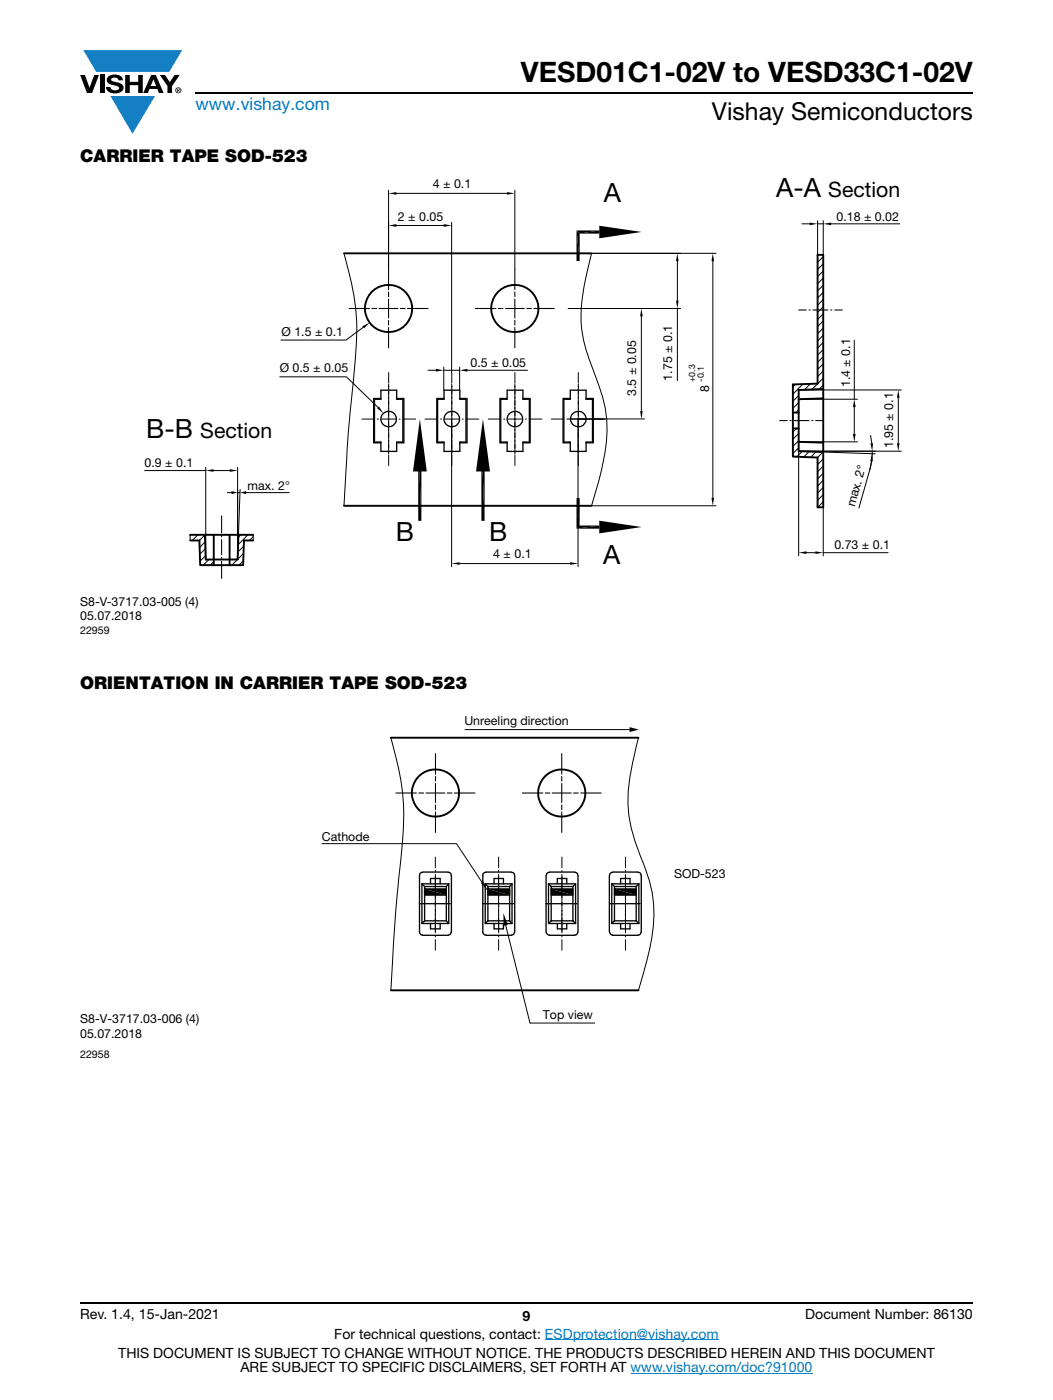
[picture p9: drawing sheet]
<svg xmlns="http://www.w3.org/2000/svg" width="210mm" height="279mm" viewBox="0 0 210 279" stroke-linecap="round" stroke-linejoin="round" font-family="sans-serif">
<g fill="#147fc3">
<path d="M16.6 10h19.7l-2.5 4.3h-1.2h-13.4z"/>
<path d="M22 19.2h8.9l-4.5 7.5z"/>
</g>
<g fill="#000">
<path d="M16 15h.9l1 2.5 .9-2.5h.9l-1.3 3.6h-1.1zM19.9 15h.9v3.6h-.9zM21.6 15.3a2.1 2.1 0 0 1 2.8 .3l.1 .4h-.9a.79 .79 0 0 0-.7-.5 .79 .79 0 0 0-.7 .4l.2 .3 1 .2a1.08 1.08 0 0 1 1.2 1 1.08 1.08 0 0 1-1.1 1.2 1.73 1.73 0 0 1-2.4-1.2h.9a.96 .96 0 0 0 .8 .6 .96 .96 0 0 0 1-.4 1.31 1.31 0 0 0-1.3-.6 1.03 1.03 0 0 1-1-.6 1.03 1.03 0 0 1 .1-1.1zM25 15h.9v1.3h1.7v-1.3h.9v3.6h-.9v-1.6h-1.7v1.6h-.9zM31.9 15h1l1 1.4 .9-1.4h1l-1.5 2.2v1.4h-.9v-1.4zM46.2 98l1.1 .3-1.1 .3zM47.9 98.3l1.2-.3v.6z"/>
<path d="M30.6 15.8l.5 1.4h-1zM30.1 15l-1.5 3.6h.9l.3-.8h1.6l.3 .8h.9l-1.5-3.6z"/>
<path d="M35.5 17.8h.2v.2h-.2zM35.3 17.7v.7h.2v-.3l.3 .3-.1-.3 .1-.2v-.2z"/>
<path d="M35.1 18a.46 .46 0 0 1 .9 0 .46 .46 0 0 1-.9 0zM35 18a.6 .6 0 0 0 1.2 0 .6 .6 0 0 0-1.2 0z"/>
</g>
<path d="M39 18.6h155M16 260h178" fill="none" stroke="#000" stroke-width=".36"/>
<path d="M108.7 267.4h34.6M125.8 274h36.2" fill="none" stroke="#007ec4" stroke-width=".2"/>
<g fill="none" stroke="#000" stroke-width=".38">
<path d="M68.6 50.6h49.4M163 50.9h1.2v50.3h-1.2v-9.9l-4.9-.2v-14.4l4.9-.1zM164.2 77.6l-4.9 .2v12.2l4.9 .2M164.2 79.5l-4.9 .2M158.1 82.3h1.2M158.1 85.5h1.2M159.3 88.2l4.9 .1M37.9 107.9h1.9l.1 4.9h8.6l.1-4.9h1.9M37.9 106.7h12.6M40.9 106.7l.1 5h6.4l.1-5M42.6 106.7v6.1M45.8 106.7v6.1"/>
<path d="M68.6 100.9h49.4"/>
<circle cx="77.5" cy="61.6" r="4.7"/>
<circle cx="102.7" cy="61.6" r="4.7"/>
</g>
<g fill="none" stroke="#000" stroke-width=".2">
<path d="M77.5 38v15.7M79.1 38.6h22M102.7 38v15.7M68.6 50.6a58.7 58.7 0 0 1 2.5 12.7 118.1 118.1 0 0 1-1.2 18.3l-.6 6.6-.7 12.7M79.1 45h9.4M90.1 44.4v29.9M118 50.6l-.8 3.2a30.4 30.4 0 0 0-.7 14.6l.7 2.6a60.5 60.5 0 0 1 3.6 11.3 34.6 34.6 0 0 1-1.4 13.8l-1.4 4.8M135.1 52.1v7.9M142.1 52.1v47.3M142.8 50.6h-24.7M159.9 44.7h1.6M163 44v6.9"/>
<path d="M163 44.7h1.2M163.1 50.9h-.1M164.2 51.2l-1.2 1.1M164.2 52.6l-1.2 1.2M164.2 54.1l-1.2 1.1M164.2 55.5l-1.2 1.1M164.2 56.9l-1.2 1.1M164.2 58.3l-1.2 1.2M164.2 59.8l-1.2 1.1M164.2 44v6.9M165.7 44.7h13.7M55.8 75.2h13.3l6.3 6.1"/>
<path d="M72.4 65.3l-3.4 2.6h-13M85.4 73.9h1.5M88.5 73.9h3.2M88.5 73.3v4.5M91.7 73.3v4.5M93.2 73.9h12M113.3 61.6h22.4M127.9 63.1v18.9M135.1 61.6v14.4M158.6 76.7l-.5 .5M159.3 79.7h11.7M159.3 77.8h20.4"/>
<path d="M159.3 78.9l-1.2 1.2M160.1 76.6l-2 2.1M161.6 76.6l-1.2 1.2M164.2 61.2l-1.2 1.1M164.2 62.6l-1.2 1.2M164.2 64l-1.2 1.2M164.2 65.5l-1.2 1.1M164.2 66.9l-1.2 1.1M164.2 68.3l-1.2 1.2M164.2 69.7l-1.2 1.2M164.2 71.2l-1.2 1.1M164.2 72.6l-1.2 1.1"/>
<path d="M164.2 74l-1.2 1.2M164.2 75.5l-2.3 2.2M164.2 76.9l-.8 .8M170.4 67.9v11.8M179.1 79.4v9.1M28.8 93.9h12.2M41 93.3v18.4M42.6 93.9h3.2M45.4 98.3h1M47.4 93.3v18.4l-1.2 1.1M47.4 98.3h.5M47.9 97.7l-.3 9"/>
<path d="M48.9 98.3h8.8M90.1 83.6v29.5M113.3 83.6h15.2M115.3 83.6v29.5M158.9 85.5l-.8 .7M159.3 88.2h11.7M159.3 80.4l-1.2 1.1M159.3 81.8l-.6 .5M159.3 86.5l-1.2 1.2M159.3 88l-1.2 1.1M159.3 89.4l-1.2 1.1M160 90.1l-1.1 1"/>
<path d="M161.4 90.1l-1.1 1.1M162.7 90.2l-1 1.1M164.1 90.2l-1.1 1.1M164.2 90.2l10.3 .4M164.2 91.6l-1.2 1.1M164.2 93l-1.2 1.1M164.2 94.4l-1.2 1.2M164.2 95.9l-1.2 1.1M164.2 97.3l-1.2 1.1M164.2 98.7l-1.2 1.1M170.4 81.2v5.4M173.5 93.7l-2.2 7.7"/>
<path d="M173.6 86.9l.2 1.6M173.8 92.1l-.3 1.6M173.9 90l-.1 1.6-.3 2.1M179.7 90h-20.4v20.9M37.9 106.7v1.2M38 106.7l-.1 .2M39.5 106.7l-1.2 1.2M40.9 106.8l-1.1 1.1M40.9 108.1l-1.1 1.1M40.9 109.5l-1.1 1.1M41 110.9l-1.1 1.1M41.7 111.7l-1.2 1.1"/>
<path d="M42.6 112.1l-.6 .7M46 111.7l-.2 .1M48 106.7l-.5 .5M48.5 111.9l-.8 .9M48.6 110.5l-1.2 1.1M48.6 109l-1.2 1.1M49.4 106.7l-1.9 2M50.5 107.1l-.8 .8M50.5 106.7v1.2M91.7 112.5h22M118.1 100.9h24.7M160.8 110.3h1.8"/>
<path d="M164.2 101.2v9.7M164.2 110.3h12.9M164.2 100.1l-1.1 1.1"/>
</g>
<g fill="none" stroke="#000" stroke-width=".21">
<path d="M77.5 53.7v4.1M77.5 58.3v.9M77.5 59.7v3.8M102.7 53.7v4.1M102.7 58.3v.9M102.7 59.7v3.8M69.6 61.6h4.1M74.2 61.6h.9M75.6 61.6h3.8M77.5 63.9v1M77.5 65.4v4M79.8 61.6h1"/>
<path d="M81.3 61.6h4.1M94.8 61.6h4.1M99.4 61.6h.9M100.8 61.6h3.8M102.7 63.9v1M102.7 65.4v4M105 61.6h1M106.5 61.6h4M159.3 61.9h1.5M161.3 61.9h.2M162.1 61.9h3M165.6 61.9h.3"/>
<path d="M166.4 61.9h1.6M155.5 83.9h1.5M157.5 83.9h.3M158.3 83.9h3M161.9 83.9h.2M162.7 83.9h1.5M44.2 103v3.3M44.2 106.9v.2M44.2 107.7v3M44.2 111.2v.3M44.2 112v3.4"/>
</g>
<g fill="#000">
<path d="M77.5 38.6l1.6-.3v.6zM101.1 38.3l1.6 .3-1.6 .3zM77.5 45l1.6-.3v.6zM88.5 44.7l1.6 .3-1.6 .3zM115 46l.6 6.1h-.6zM115 46h4.5l-3.9 .6zM115 46l.6 .6v5.5zM115.6 46.6l3.9-.6v.6zM119.5 45.1l8.5 1.2-8.5 1.3zM135.1 50.6l.2 1.5h-.5zM134.8 60h.5l-.2 1.6zM142.1 50.6l.3 1.5h-.5z"/>
<path d="M161.5 44.4l1.5 .3-1.5 .2zM164.2 44.7l1.5-.3v.5zM72.3 65.1l1.4-.7-1.1 1.1zM86.9 73.6l1.6 .3-1.6 .3zM91.7 73.9l1.5-.3v.6zM127.9 61.6l.3 1.5h-.6zM179.1 77.8l.3 1.6h-.5zM41 93.9l1.6-.3v.6zM45.8 93.6l1.6 .3-1.6 .3zM83.7 83.6l1.4 10.5h-2.7zM83.4 88l.6 15.9h-.6zM83.4 88h.6v15.9z"/>
<path d="M96.3 83.6l1.4 10.5h-2.8zM96 88l.6 15.9h-.6zM96 88h.6v15.9zM115 99.4l.6 5.5-.6 .6zM115 99.4h.6v5.5zM127.6 82h.6l-.3 1.6zM141.9 99.4h.5l-.3 1.5zM170.1 86.6h.5l-.2 1.6zM170.4 79.7l.2 1.5h-.5zM173.9 90.5l.1 1.6h-.5zM173.6 88.5h.5l-.2 1.5zM178.9 88.5h.5l-.3 1.5z"/>
<path d="M90.1 112.5l1.6-.3v.5zM113.7 112.2l1.6 .3-1.6 .2zM115 105.5l4.5-.6v.6zM115 105.5l.6-.6h3.9zM119.5 103.9l8.5 1.3-8.5 1.2zM159.3 110.3l1.5-.3v.5zM162.6 110l1.6 .3-1.6 .2z"/>
</g>
<g fill="none" stroke="#050504" stroke-width=".2">
<path d="M77.5 74.4v2.1M77.5 76.7v13.9M90.1 74.4v2.1M90.1 76.7v13.9M102.7 76.7v13.9M102.7 74.4v2.1M115.3 74.4v2.1M115.3 76.7v13.9M72.2 83.6h2.5M75.2 83.6h.3M76 83.6h3M77.5 90.8v2.1"/>
<path d="M79.6 83.6h.2M80.3 83.6h2.6M84.8 83.6h2.5M87.9 83.6h.2M88.6 83.6h3M90.1 90.8v2.1M92.2 83.6h.2M92.9 83.6h2.6M97.3 83.6h2.6M100.4 83.6h.3M101.2 83.6h3M102.7 90.8v2.1"/>
<path d="M104.8 83.6h.2M105.6 83.6h2.5M109.9 83.6h2.5M113 83.6h.2M113.8 83.6h3M115.3 90.8v2.1M117.3 83.6h.3M118.1 83.6h2.6"/>
</g>
<g fill="none" stroke="#050504" stroke-width=".27">
<path d="M76 79.5h-1.5v8.9h1.5M76 77.9h3.1v1.8h1.2v8.5h-1.2v1.9h-3.1v-1.9h-1.3v-8.5h1.3zM79.1 79.5h1.4v8.9h-1.4M88.5 79.5h-1.4v8.9h1.4M88.5 77.9h3.2v1.8h1.2v8.5h-1.2v1.9h-3.2v-1.9h-1.2v-8.5h1.2zM91.7 79.5h1.4v8.9h-1.4M101.1 79.5h-1.4v8.9h1.4M101.1 77.9h3.2v1.8h1.3v8.5h-1.3v1.9h-3.2v-1.9h-1.2v-8.5h1.2zM104.3 79.5h1.4v8.9h-1.4M113.7 79.5h-1.4v8.9h1.4M113.7 77.9h3.2v1.8h1.2v8.5h-1.2v1.9h-3.2v-1.9h-1.3v-8.5h1.3zM116.9 79.5h1.4v8.9h-1.4"/>
<path d="M115.3 83.6h5"/>
<circle cx="77.5" cy="83.6" r="1.53"/>
<circle cx="90.1" cy="83.6" r="1.53"/>
<circle cx="102.7" cy="83.6" r="1.53"/>
<circle cx="115.3" cy="83.6" r="1.53"/>
</g>
<path d="M75.6 81.1l.8 1.4-1.2-1z" fill="#050504"/>
<path d="M100.4 182.2l.9 2.4-.9 .2z" fill="#000"/>
<path d="M77.9 147.2a59.2 59.2 0 0 1 2.5 12.7 67.3 67.3 0 0 1-.6 12.4l-.9 9.5-1 15.8M92.7 145.6h33.2M127.3 147.2a49.8 49.8 0 0 0-2.1 13.7 33.9 33.9 0 0 0 3.1 11.5 26.4 26.4 0 0 1 1.1 17.6l-2.1 7.6M100.8 184.7l4.9 19.5h12.9" fill="none" stroke="#000" stroke-width=".2"/>
<g fill="none" stroke="#000" stroke-width=".38">
<path d="M77.9 147.2h49.4M77.9 197.6h49.4"/>
<circle cx="86.8" cy="158.3" r="4.7"/>
<circle cx="112" cy="158.3" r="4.7"/>
</g>
<g fill="none" stroke="#000" stroke-width=".21">
<path d="M78.9 158.3h4.1M83.5 158.3h1M84.9 158.3h3.8M86.8 150.4v4.1M86.8 155v.9M86.8 156.4v3.8M89.2 158.3h.9M90.6 158.3h4.1M104.1 158.3h4.1M108.7 158.3h1M110.1 158.3h3.8M112 150.4v4.1"/>
<path d="M112 155v.9M112 156.4v3.8M114.4 158.3h.9M115.8 158.3h4.1M86.8 160.6v1M86.8 162v4.1M112 160.6v1M112 162v4.1"/>
</g>
<path d="M125.6 145.1l1.8 .5-1.8 .5z" fill="#000"/>
<g fill="none" stroke="#050504" stroke-width=".2">
<path d="M99.4 171v2.2M99.4 173.7v.2M99.4 174.5v11.7M124.7 171v2.2M124.7 173.7v.2M124.7 174.5v3M124.7 178.1v.2M124.7 178.9v2.9M96.2 180.3l6.2 .1M99.4 186.8v.2M99.4 187.5v2.2M124.7 182.4v.2"/>
<path d="M124.7 183.2v3M124.7 186.8v.2M124.7 187.5v2.2M124.7 180.3h.1"/>
</g>
<g fill="none" stroke="#050504" stroke-width=".27">
<path d="M96.8 176.4h5.3M96.8 176.4l.5 .5M96.8 176.4v7.9l.5-.5M97.3 177.4h4.3v1.2h-4.3zM97.3 177.4h.1M98.5 176.4v-1.1h1.9v1.1M101.6 176.9h-4.3v6.9M101.6 176.9v6.9h-4.3M101.6 176.9h.1M102.1 176.4l-.5 .5M102.1 176.4v7.9M96.8 184.3h5.3"/>
<path d="M97.3 183.8h.1M98.5 184.3v1.1h1.9v-1.1M101.7 183.8l.4 .5"/>
</g>
<g fill="#050504">
<path d="M97.3 177.4l4.3 1.2h-4.3z"/>
<path d="M97.3 177.4h4.3v1.2z"/>
</g>
<g fill="none" stroke="#050504" stroke-width=".27">
<path d="M96.9 174h5.1M96.9 174.1l-.6 .3v.3v11.3l.3 .6h.3M102 174.1l.5 .3 .1 .3M102.6 174.7v11.3M122 176.4l.6 .5M122 176.4h5.4M122 176.4v7.9l.5-.5M122.5 177.4h4.4v1.2h-4.4zM122.5 177.4h.1M123.8 176.4v-1.1h1.8v1.1M126.9 176.9h-4.4v6.9M126.9 176.9v6.9h-4.4"/>
<path d="M126.9 176.9h.1M127.4 176.4l-.5 .5M127.4 176.4v7.9M96.9 186.7h5.1M102.6 186l-.3 .6h-.3M122 184.3h5.4M122.5 183.8h.1M123.8 184.3v1.1h1.8v-1.1M126.9 183.8l.5 .5"/>
</g>
<path d="M124.7 174.9v4.2M121.5 180.4h6.2M124.7 180.1v.6M124.7 181.6v4.3" fill="none" stroke="#050504" stroke-width=".2"/>
<g fill="#050504">
<path d="M122.5 177.4l4.4 1.2h-4.4z"/>
<path d="M122.5 177.4h4.4v1.2z"/>
</g>
<path d="M121.5 174.7v11.3M122.2 174h5M122.2 174.1l-.6 .3v.3M127.2 174.1l.6 .3v.3M127.9 174.7v11.3M121.6 186l.3 .6h.3M122.2 186.7h5M127.8 186l-.2 .6h-.4" fill="none" stroke="#050504" stroke-width=".27"/>
<path d="M64.2 168.4h26.8l5.1 7.7" fill="none" stroke="#050504" stroke-width=".2"/>
<path d="M95.9 176.2l.5-.3 .9 2z" fill="#050504"/>
<g fill="none" stroke="#050504" stroke-width=".2">
<path d="M86.8 171v2.2M86.8 173.7v.2M86.8 174.5v11.7M112.1 171v2.2M112.1 173.7v.2M112.1 174.5v3M112.1 178.1v.2M112.1 178.9v2.9M86.8 186.8v.2M86.8 187.5v2.2M89.8 180.3l-6.2 .1M112.1 182.4v.2"/>
<path d="M112.1 183.2v3M112.1 186.8v.2M112.1 187.5v2.2M112.1 180.3h.1"/>
</g>
<g fill="none" stroke="#050504" stroke-width=".27">
<path d="M84.1 176.4l.6 .5M84.1 176.4h5.4M84.1 176.4v7.9l.6-.5M84.7 177.4h4.3v1.2h-4.3zM84.7 177.4h.1M85.8 176.4v-1.1h2v1.1M89 176.9h-4.3v6.9M89 176.9v6.9M89.5 176.4l-.5 .5M89.5 176.4v7.9M84.1 184.3h5.4M84.7 183.8h4.3"/>
<path d="M85.8 184.3v1.1h2v-1.1M89 183.8l.5 .5"/>
</g>
<g fill="#050504">
<path d="M84.7 177.4l4.3 1.2h-4.3z"/>
<path d="M84.7 177.4h4.3v1.2z"/>
</g>
<g fill="none" stroke="#050504" stroke-width=".27">
<path d="M84.2 174h5.2M84.2 174.1l-.5 .3v.3v11.3l.3 .6h.2M89.4 174.1l.5 .3 .1 .3M90 174.7v11.3M109.4 176.4h5.4M109.4 176.4l.6 .5M109.4 176.4v7.9l.5-.5M109.9 177.4h4.3v1.2h-4.3zM109.9 177.4h.1M111.1 176.4v-1.1h1.9v1.1M114.2 176.9h-4.3v6.9M114.2 176.9v6.9h-4.3"/>
<path d="M114.2 176.9h.1M114.8 176.4l-.6 .5M114.8 176.4v7.9M84.2 186.7h5.2M90 186l-.3 .6h-.3M109.4 184.3h5.4M109.9 183.8h.1M111.1 184.3v1.1h1.9v-1.1M114.3 183.8l.5 .5"/>
</g>
<path d="M112 174.9v4.2M108.8 180.4h6.2M112 180.1v.6M112 181.6v4.3" fill="none" stroke="#050504" stroke-width=".2"/>
<g fill="#050504">
<path d="M109.9 177.4l4.3 1.2h-4.3z"/>
<path d="M109.9 177.4h4.3v1.2z"/>
</g>
<path d="M108.9 174.7v11.3M109.5 174h5.1M109.5 174.1l-.5 .3-.1 .3M114.6 174.1l.6 .3v.3M115.3 174.7v11.3M108.9 186l.4 .6h.2M109.5 186.7h5.1M115.2 186l-.3 .6h-.3" fill="none" stroke="#050504" stroke-width=".27"/>
<text font-size="5.6" x="103.9" y="16.4">VESD01C1-02V to VESD33C1-02V</text>
<g font-size="5.3">
<text x="120.4" y="40.3">A</text>
<text x="154.8" y="39.2">A-A</text>
<text x="29.2" y="87.4">B-B</text>
<text x="78.9" y="107.9">B</text>
<text x="97.6" y="107.9">B</text>
<text x="120.3" y="112.5">A</text>
</g>
<text font-size="4.9" x="142" y="23.9">Vishay Semiconductors</text>
<g font-size="4.2">
<text x="165.2" y="39.3">Section</text>
<text x="39.9" y="87.4">Section</text>
</g>
<text font-size="3.5" fill="#007ec4" x="39" y="22">www.vishay.com</text>
<g font-size="3.5">
<text x="16" y="32.3">CARRIER TAPE SOD-523</text>
<text x="16" y="137.5">ORIENTATION IN CARRIER TAPE SOD-523</text>
</g>
<g font-size="2.8">
<text x="16" y="263.3">Rev. 1.4, 15-Jan-2021</text>
<text x="104.2" y="263.6">9</text>
<text x="160.6" y="263.3">Document Number: 86130</text>
<text x="66.7" y="267.1">For technical questions, contact: ESDprotection@vishay.com</text>
<text x="23.6" y="271">THIS DOCUMENT IS SUBJECT TO CHANGE WITHOUT NOTICE. THE PRODUCTS DESCRIBED HEREIN AND THIS DOCUMENT</text>
<text x="48" y="273.8">ARE SUBJECT TO SPECIFIC DISCLAIMERS, SET FORTH AT www.vishay.com/doc?91000</text>
</g>
<g font-size="2.5">
<text x="86.3" y="37.5">4 ± 0.1</text>
<text x="79.4" y="44">2 ± 0.05</text>
<text x="166.8" y="44">0.18 ± 0.02</text>
<text x="56.1" y="67">Ø 1.5 ± 0.1</text>
<text x="55.8" y="74.3">Ø 0.5 ± 0.05</text>
<text x="93.8" y="73.2">0.5 ± 0.05</text>
<text x="134" y="76" transform="rotate(-90 134 76)">1.75 ± 0.1</text>
<text x="169.5" y="77.3" transform="rotate(-90 169.5 77.3)">1.4 ± 0.1</text>
<text x="126.9" y="79" transform="rotate(-90 126.9 79)">3.5 ± 0.05</text>
<text x="141.4" y="78.1" transform="rotate(-90 141.4 78.1)">8</text>
<text x="178.1" y="89.4" transform="rotate(-90 178.1 89.4)">1.95 ± 0.1</text>
<text x="28.8" y="93.3">0.9 ± 0.1</text>
<text x="49.4" y="97.9" transform="rotate(-1 49.4 97.9)">max. 2°</text>
<text x="170.5" y="101.2" transform="rotate(-75 170.5 101.2)">max. 2°</text>
<text x="98.4" y="111.4">4 ± 0.1</text>
<text x="166.4" y="109.5">0.73 ± 0.1</text>
<text x="16" y="121">S8-V-3717.03-005 (4)</text>
<text x="16" y="123.8">05.07.2018</text>
<text x="64.2" y="167.8">Cathode</text>
<text x="134.4" y="175.3">SOD-523</text>
<text x="108.3" y="203.4">Top view</text>
<text x="16" y="204.2">S8-V-3717.03-006 (4)</text>
<text x="16" y="207.1">05.07.2018</text>
</g>
<text font-size="2.5" fill="#050504" x="92.6" y="144.7">Unreeling direction</text>
<g font-size="2.1">
<text x="16" y="126.6">22959</text>
<text x="16" y="211.2">22958</text>
</g>
<g font-size="1.8">
<text x="138.6" y="76.2" transform="rotate(-90 138.6 76.2)">+0.3</text>
<text x="140.4" y="76.2" transform="rotate(-90 140.4 76.2)">-0.1</text>
</g>
</svg>
